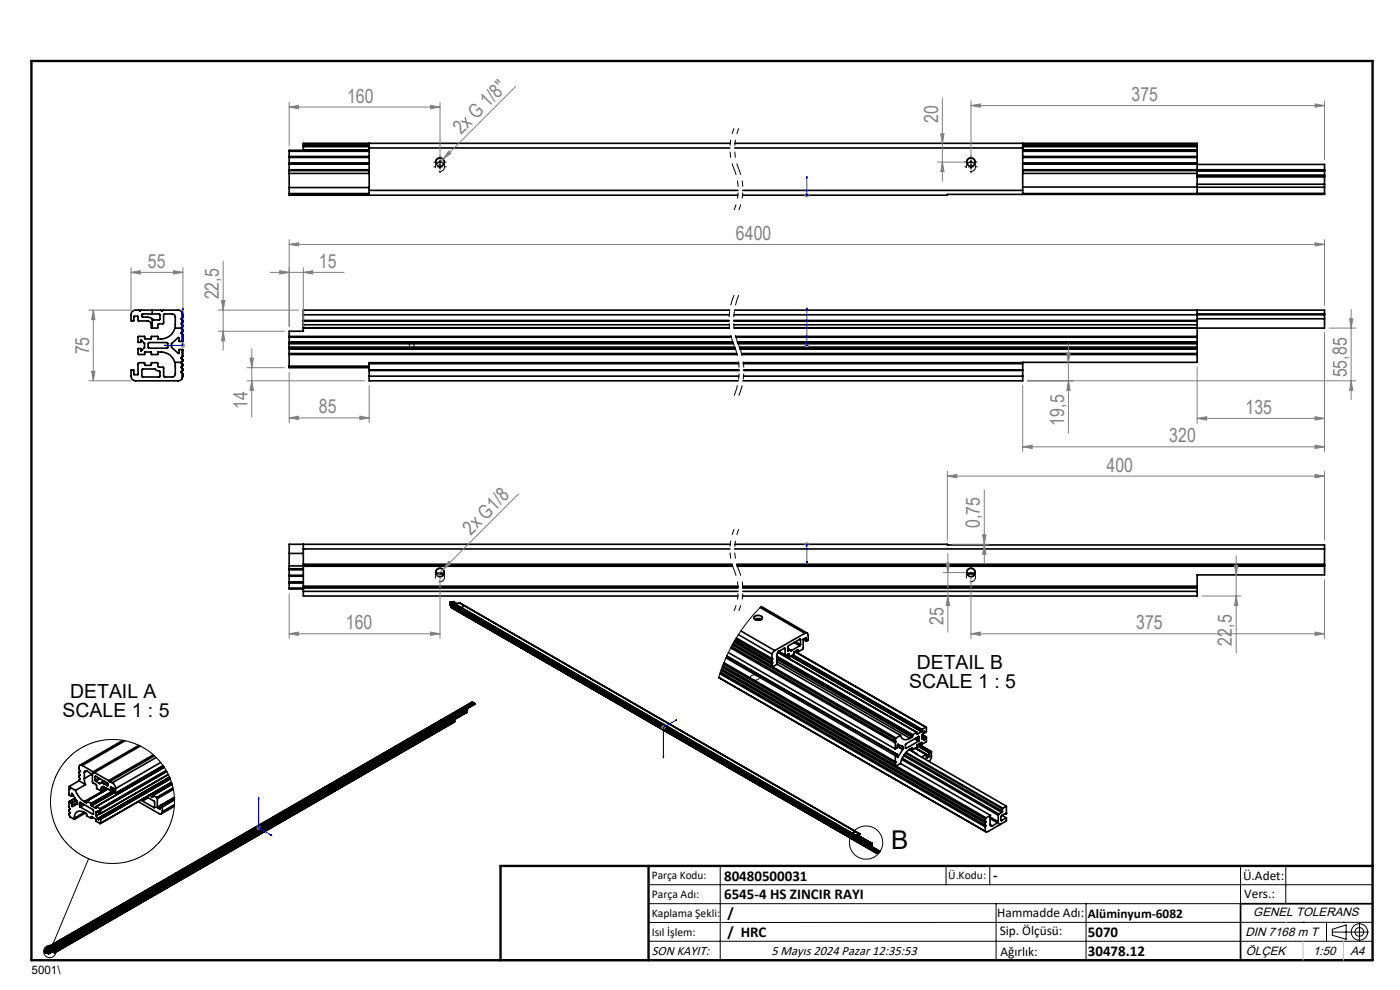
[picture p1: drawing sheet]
<svg xmlns="http://www.w3.org/2000/svg" width="297mm" height="210mm" viewBox="0 0 297 210" stroke-linecap="round" stroke-linejoin="round" font-family="sans-serif">
<g fill="none" stroke="#000" stroke-width=".35">
<path d="M61.3 36.8v3M61.3 36v.1M61.3 34.7v.1M61.3 33.2v.1M61.3 36.1v.1M61.3 34.6v.1M61.3 33.3v.1M61.3 32.1v1.1M61.3 33.4v1.2M61.3 34.8v1.2M61.3 36.2v.6M61.3 39.8v1.6h95.2"/>
<path d="M61.3 36.1h17M61.3 34.7h17M61.3 33.3h17M61.3 36.8h17M61.3 36h17M61.3 34.8h17M61.3 33.2h17M61.3 32.1h17M61.3 36.2h17M61.3 34.6h17M61.3 33.4h17M61.3 39.8h17"/>
<path d="M64.3 30.9v.1M64.3 31.8v.1M64.3 31v.1M64.3 30.5v.4M64.3 31.1v.7M64.3 31h14M64.3 30.9h14M64.3 30.5h14M64.3 31.8h14M64.3 31.1h14M78.3 30.4v1M78.3 31.9h-17v.2"/>
<path d="M78.3 31.4v9M78.3 31.4h76.5M154.9 30.4l-90.6 .1M155.9 31.4h61.1M155.9 30.4l98.1 .1M217 30.4v1M217 31.4v9M217 39.7h37M217 36.1h64M217 34.7h37M217 33.3h37M217 31.9h37"/>
<path d="M217 31h37M217 36.8h37M217 36h64M217 34.8h37M217 33.2h37M217 32.1h37M217 36.2h37M217 34.6h37M217 33.4h37M217 30.9h37M217 30.5h37M217 31.8h37"/>
<path d="M217 31.1h37M254 36.8v2.9M254 34.8v1.4M254 34.7v.1M254 33.2v.1M254 31.9v.2M254 34.6v.1M254 33.3v.1M254 30.9v.1M254 31.8v.1M254 31v.1M254 30.5v.4"/>
<path d="M254 31.1v.7M254 32.1v1.1M254 33.4v1.2M254 36.2v.6M254 39.7v1.5M254 34.9h27v1.1M254 39.7h27M254 37.4h27M254 36.3h27M254 37.1h27M254 39.1h27M254 37.5h27"/>
<path d="M281 39.7v1.5h-80v.2h-43.5M281 36v.1M281 36.1v.2M281 37.1v.3M281 39.1v.6M281 37.4v.1M281 36.3v.8M281 37.5v1.6M61.3 41.1h17M78.3 40.4v1M78.3 40.4h78.3M157.6 40.4h59.4"/>
<path d="M217 40.4v.8M217 41.1h37M254 41h27M30.2 66.6h3.6l.1 1.1-.1 .2h-1.3l-.9-.6h-1.4zM30.2 78.3h2.6l.5 .3 .6 .2v1l-.1 .2h-3.6zM31.5 72.7h3.9l.2 .1v.9l-.1 .2h-3.9l-.2-.2zM32.3 65.8v.8M32.3 67.6v2M37.1 76.9l.1 2.4a.66 .66 0 0 1-.7 .7l-1.7-.1-.1-1.9-1.1-.2-.2-.9h-1.2l-.2 .6h-1.2l-.2-.6-1.2 .1-.1 2.4-.9 .1v-.9l-.6-.1v1.3a.96 .96 0 0 0 1 1h9.1l.7-.5M37.1 76.9h1.4M37.1 69.6a2.94 2.94 0 0 1-3.6 2.2l-.1-.4h-1.3l-.1 .5h-1.2l-.1-.5h-1.3l-.1 1.2h.5l.2-.5 .7 .7v.9l-.7 .7-.1-.4h-.6v1.1l.1 .1h1.3l.1-.5h1.2l.1 .5h1.3l.1-.5a3.2 3.2 0 0 1 3.6 2.2M37.1 69.6h1.3"/>
<path d="M38.4 69.6l.2 .2M38.5 76.9l.1 .2M38.6 66.2l-.7-.4h-3.4l-.2 .2-.2-.2h-4.2l-.2 .2-.2-.2h-.7a.96 .96 0 0 0-1 1v1.3l.6-.1v-.9h.9v1h2a.85 .85 0 0 1 .8 .8v.7h1.3l.2-.9 1.1-.1 .1-2h1.7a.66 .66 0 0 1 .7 .7l-.1 2.3M38.6 70.9l.2 .1-.1 1.4h-.7v-.7l-.2-.1-1.4 1.3v.8l1.4 1.2h.2v-.8l.8 .1v1.4l-.2 .1M38.6 79.2l.2 .1-.2 1M38.6 66.2l.2 .6v.5l-.2 .1M38.6 69.4l-.2 .2M38.6 66.2v1.2M38.6 67.8v.6M38.6 68.9v.5M38.6 69.8v.6M38.6 70.9v1.5"/>
<path d="M38.6 74.1v1.6M38.6 76.2v.5M38.6 77.1v.6M38.6 78.1v.6M38.6 79.2v1.1M38.6 67.4l-.2 .2 .2 .2M38.6 68.4l-.2 .2 .2 .3M38.6 76.2l.2 .1v.3l-.3 .3M38.6 75.7l-.2 .2 .2 .3M38.6 70.4l-.2 .2 .2 .3M38.6 77.7l-.2 .2 .2 .2M38.6 78.7l-.2 .2 .2 .3"/>
<path d="M38.6 67.8l.2 .2v.3l-.2 .1M38.6 68.9l.2 .1v.3l-.2 .1M38.6 69.8l.2 .2v.3l-.2 .1M38.6 77.1l.2 .2v.3l-.2 .1M38.6 78.1l.2 .2v.3l-.2 .1M61.3 75v.2M61.3 72.5v.1M61.3 71.4v.1M61.3 73.9v.1M61.3 73.7v.1M61.3 72.8v.1M61.3 75.2v2.5"/>
<path d="M61.3 72.5h94.1M61.3 71.5h93.8M61.3 75.2h95.1M61.3 75h95M61.3 72.6h94.2M61.3 71.4h93.8M61.3 74h94.7M61.3 73.9h94.7M61.3 72.8h94.2M61.3 73.8h94.6M61.3 73.7h94.6M61.3 72.9h94.3"/>
<path d="M61.3 71.5v1M61.3 72.6v.2M61.3 72.9v.8M61.3 73.8v.1M61.3 74v1M61.3 77.7v.3h17M61.3 77.7h17M64.3 68v.1M64.3 68.1v.8M64.3 69.5v.1M64.3 69.6v.7h-3v1.1M64.3 68h90.4"/>
<path d="M64.3 66.8h90.4M64.3 68.1h90.4M64.3 68.9h90.4M64.3 69.5h90.4M64.3 69.6h90.4M64.3 66.8v1.2M64.3 68.9v.6M78.3 78.5v.1M78.3 79.8v1h78.3M78.3 78.5h78.5M78.3 78.6h78.5M78.3 79.8h78.4"/>
<path d="M78.3 77.1h78.4M78.3 77.1v1.4M78.3 78.6v1.2M154.8 65.8h-90.5v1M155.6 68h98.4M155.6 68.1h98.4M155.7 66.8h125.3M155.7 68.9h98.3M155.8 69.5h98.2M155.8 65.8h125.2v.8M156.1 71.4h97.9M156.1 71.5h97.9"/>
<path d="M156.4 72.5h97.6M156.5 72.6h97.5M156.5 72.8h97.5M156.6 72.9h97.4M156.7 76.9h-78.4v.2M156.9 73.7h97.1M156.9 73.8h97.1M157 73.9h97M157 74h97M157.3 75h96.7M157.3 75.2h96.7M157.7 77.1h59.3"/>
<path d="M157.7 76.9h59.3M157.7 79.8h59.3M157.8 78.5h59.2M157.8 78.6h59.2M217 78.5v.1M217 79.8v1h-59.4M217 76.9v.2M217 77.1v1.4M217 78.6v1.2M254 65.8v2.2M254 68v.1M254 75v.2"/>
<path d="M254 72.5v.1M254 71.4v.1M254 73.9v.1M254 73.7v.1M254 72.8v.1M254 68.1v.8M254 69.5v1.9M254 75.2v1.7h-37M254 68.9v.6M254 71.5v1M254 72.6v.2M254 72.9v.8"/>
<path d="M254 73.8v.1M254 74v1M254 67.6h27M254 66.6h27M281 66.6v.2M281 66.8v2.8h-125.2M61.3 117.4v2.6M61.3 117.4h3M64.3 115.5v.9M64.3 116.4v9M64.3 116.4h90.5M64.3 119.7h91"/>
<path d="M64.3 119.9h91M154.9 115.5h-93.6v1.9M155.9 116.4h125.1M155.9 115.5l125.1 .1v.8M156.3 119.7h124.7M156.4 119.9h124.6M281 116.4v5.5h-27v3.5M61.3 120.7v.2M61.3 122.1h.1M61.3 123.5v.1M61.3 124.7v.2h3M61.3 120.6v.1"/>
<path d="M61.3 122.1v.1M61.3 123.4v.1M61.3 120v.6M61.3 120.9v1.2M61.3 122.2v1.2M61.3 123.6v1.1M61.3 124.7h95.3M61.3 120.7h3M61.3 122.1h3M61.3 123.5h3M61.3 120h3M61.3 120.9h3"/>
<path d="M61.3 123.6h3M61.3 120.6h3M61.3 122.2h3M61.3 123.4h3M64.3 125.4v1h92.2M64.3 120.1h91.1M64.3 124.3h92.2M64.3 124.5h92.3M64.3 125.4h92.3M92.5 121.6h1.7M92.5 121.7h1.7M95.5 127.9h.1"/>
<path d="M95.5 128.1h.1M95.5 128.2v.1M95.5 128.1l88.6 51.1M95.5 127.9l88.6 51.2M95.5 127.8v.3M95.5 128.3l.2 .2M95.5 128l84.8 49M95.5 128.2l88.6 51.2M95.5 128.4l84.8 48.9M95.5 127.8l1.2 .6M95.5 128.2h.1M95.5 128.2l88.6 51.1"/>
<path d="M95.6 128.2h.1M95.7 128.8v.1M95.7 128.8l84.6 48.9v-.5M95.7 128.8l90.3 52.2M95.7 128.6l84.6 48.9M95.7 128.5v.3M95.7 128.5l88.4 51.1M95.8 127.8h.1M95.8 127.8v.1M95.8 127.8l.9 .5M96 127.7h.1M96 127.7l.8 .5"/>
<path d="M96 127.7l-.2 .1M96.1 127.7h.1M96.1 127.7l-.1 .1M96.1 127.7l.7 .5M96.1 127.7l.8 .5-.8-.5M96.1 127.6h.1M96.1 127.6v.1M96.2 127.6l.7 .5M96.7 128.3l83.6 48.3M96.7 128.4l83.6 48.3M96.7 128.3v.2M96.8 128.2l-.1 .1"/>
<path d="M96.8 128.2l84.7 49M97.4 127.8h.1M97.4 127.8l84.8 49M97.4 127.8l-.6 .4M98.2 128.5l.1 .1zM98.2 128.6h.1M154 139.6l35.9 20.7M154.2 139.2l36.2 20.8M154.2 139.2l36.1 20.8M154.5 138.4l35.4 20.5M155 137.4l34.9 20.2M155.2 137.2l34.7 20"/>
<path d="M155.4 136.8l34.5 20M155.5 136.6l8.3 4.7M155.7 136.2l8.1 4.7M155.9 135.9l7.9 4.6M156 135.6l7.8 4.4M156.2 135.3l7.6 4.4M156.4 120.1h124.6M156.6 134.6l7.2 4.1M157.2 133.8l7.2 4.2M157.6 124.3h96.4M157.6 124.5h96.4M157.6 124.7h96.4"/>
<path d="M157.6 125.4h96.4M160.2 131.4l.5-.2 .8 .2M160.2 130.7a.97 .97 0 0 1 1.5 .5 .95 .95 0 0 1-.9 .4 .95 .95 0 0 1-.8-.7zM160.4 131.3l.5 .3M161.3 128.9l9.4 5.4M161.5 128.6l9.7 5.7M163.8 138.7v1M163.8 139.7l.1 .1-.1 .2M164.4 138l-.6 .7M164.8 139.8l28.7 16.6M164.8 139.4l28.8 16.6M164.8 139.2l28.8 16.6"/>
<path d="M164.8 139.6l28.8 16.6M165.1 138.2l1.5 .9M165.2 138.2l1.3 .8M166.4 137.5l.1 .1M166.4 137.5l-1.2 .7-.3 .3-.1 .4v1.4M166.5 137.6v1.4M166.8 139l.6 .3M167.1 138l.2 .1M167.1 137.6l.7 .4M167.1 137.5l.8 .5M167.3 138.7l.1 .1M167.3 138.7l-.6 .4-.2-.1"/>
<path d="M167.3 138v.1M167.4 138.8v.5M167.7 139.2l27.8 16M167.8 138h-.5M167.8 138h.1M167.9 139.1l27.6 16M168.1 139l27.4 15.8M168.2 138.9l27.4 15.8M168.5 136.3l1.2 .7M168.6 138.2l27.8 16.1M168.7 138.2l27.8 16.1M168.7 136.1l1.1 .6"/>
<path d="M169.1 138l.3 .2M169.1 138l.3 .1M169.3 137.8l.1 .1M169.3 137.8l-.9 .6-.1 .4-.9 .5M169.4 137.9v.2M169.7 135.6l.1 .1M169.7 135.6l-2.5 1.4-.1 1M169.7 137l-1.8 1M169.8 136.7l-.1 .3M169.8 135.7v1M170.7 134.3a.44 .44 0 0 1 .5 0 .44 .44 0 0 1 .3 .5v.9l-.5 .3M170.7 134.3l-6.3 3.7"/>
<path d="M171 135.3h.1M171 135.3l-.6 .3-.1 2.1-.9 .4M171 136l-.6-.4 .6 .4M171 135.3v.7M205.1 121.6h1.7M205.1 121.7h1.7M254 125.4v1h-96.5M26.1 157l-9.1 5.3M26.5 157.1l-9 5.3M29.5 158.1l-9.7 5.6M29.8 158.2l-9.8 5.7M95.2 152.2h.2z"/>
<path d="M95.2 152.3h.1M95.3 152.3h.1M96.1 152.7l.1 .1M96.2 152.7h.1M96.2 152.7l-84.8 49M96.2 152.7l.1 .1M96.3 152.8h.1M96.3 152.8l-84.8 48.9M96.3 153h.1M96.3 152.8l-84.8 49M96.3 152.8v.2M96.4 153h.1"/>
<path d="M96.4 153l-84.9 49M96.4 153.1l-84.8 49M96.4 153l-84.8 49M96.4 153v.1M98.7 150.8h.1M98.8 150.8h.1M98.8 150.8l-88.6 51.2M98.8 151v.1M98.8 150.4h.1M98.9 150.8v.1M98.9 151.1h.1M98.9 151.1l-88.6 51.1"/>
<path d="M98.9 150.4h.1M98.9 150.8l-88.6 51.2M98.9 150.9h.1M98.9 151.2h.1M98.9 150.9l-88.6 51.2M98.9 151.2l-88.6 51.1M98.9 150.9l-88.6 51.1M98.9 151.1v.1M99 150.4v.1M99 150.4l-88.5 51M99 150.6h.1M99 150.6l-88.4 51.1"/>
<path d="M99 150.5l-88.4 51.1M99 150.5v.1M99 150.6l-88.4 51M100.2 148.9h.1M100.2 148.9l-90.3 52.2M100.2 148.9l.2 .2M100.4 149.1h.1M100.5 149.1l-90.3 52.1M100.5 149.1l.1 .1M100.5 149.3h.1M100.6 149.3h.1M100.6 149.3l-1.8 1 1.8-1"/>
<path d="M100.6 149.3v.2l-90.1 51.9M100.6 149.2l-1.9 1.1 .1 .1M100.6 149.2l-1.9 1.1M152.5 143.7l56.6 32.7M152.7 142.9l56.3 32.5M152.8 142.6l56.2 32.4M153 142.2l56 32.4M153.1 141.9l55.9 32.3M153.2 141.5l55.8 32.3M153.3 141.2l36.6 21.2M153.5 140.9l36.4 21M153.6 140.6l36.3 21"/>
<path d="M163.8 141.3l.1 .2M163.8 140v.5M163.8 140.9v.4M163.8 140.5l.1 .1-.1 .3M163.9 141.5l26.2 15.1M164.8 140.3l.1 .6M164.8 140.3l28.3 16.3M164.9 140.9l-1 .6M164.9 140.9l26.1 15.1M189.9 156.8v.4M189.9 157.6v1.3M189.9 157.2l.2 .1-.2 .3"/>
<path d="M190.1 156.6l-.2 .2M190.4 158.4l1.1 .6M190.4 158.3l1.1 .6M191 156a1.24 1.24 0 0 0 2.1 .6M191 156l-.9 .6M191.2 158.2l.3 .2M191.5 158.4l-1-.5-.1 .7-.5 .3M191.5 159l-1 1.5M191.5 158.9v.1M191.5 158.4h.1M191.5 158.4v.5M192.1 158.7h.1"/>
<path d="M192.1 159.7l20.6 11.9M192.2 159.6l20.5 11.8M192.9 159l1.6 .9M193.5 158.7h.1M193.5 158.7a4.6 4.6 0 0 0-2.5 3.3M193.5 156.4l-.4 .2M193.6 156.2l-.1 .2M193.6 159l-.3-.2 .3 .2M193.6 156v.2M193.6 158.7v.3M193.6 155.8v.2M194 156.7l.9 .5"/>
<path d="M194.2 158.7l3 1.7M194.3 156.6l.7 .4M194.5 155.4l.1 .3M194.5 159.9l.1 .1M194.5 155.4l-29.5-17 29.5 17M194.5 159.9l19 11.1M194.5 155.4l-.9 .4M194.6 155.7h.1M194.6 160h.1M194.6 158.2l2.6 1.5M194.6 158.1l2.6 1.5M194.8 157.9l2.7 1.5"/>
<path d="M194.9 156.2l.1 .1M194.9 156.2l-2.7 1.6-.1 .9M194.9 157.9l2.7 1.5M194.9 157.2l-2.7 1.5M195 157l-.1 .2M195 156.3v.7M195.2 157.7l.4 .2M195.2 157.6l.3 .2M195.5 157.5h.1M195.5 157.5l-.9 .6-.1 .4-.9 .5M195.5 155.2l-.9 .5M195.5 155.1v.1"/>
<path d="M195.5 157.8l.1 .1M195.5 154.8v.3M195.5 157.5v.3M195.6 156.6l.5 .3M195.6 156.3l.5 .3M195.6 156.2l.6 .3M195.6 154.7l-.1 .1M195.6 155.9v.7M195.6 155.8l.9 .5M195.7 155.8l.8 .5M195.9 155.3l.2 .1M196.1 155.4v-.3l-.5 .8"/>
<path d="M196.1 156.6v.3M196.2 156.5l-.1 .1M196.4 154.3h.1v.9l-.4 .2M196.4 154.3l-.8 .4M196.5 156.3v1l-.9 .6M196.5 156.3l-.3 .2M197.2 159.7v.7M197.2 159.6v.1M197.5 159.4l.1 1.4-.5 .7M197.5 159.4l-.3 .2M14.6 167.4v1.2l.6 .3M14.6 170.1l1.3-.8-1.2 .8"/>
<path d="M14.6 172.6l.3 .7 .9 .5M14.6 170.1v1.1l.3 .5-.3 .1M14.6 171.8l.3 .7-.3 .1M14.6 166.9l.3 .4-.3 .1M14.6 166.9l1.4 .8M14.7 170.1h-.1M14.7 170.1l.4 .2M14.9 167.3l-.3 .1M14.9 171.6l-.3 .2M14.9 172.4l-.3 .2M15.1 170.3l.1 .1M15.2 170.9l.1 .2"/>
<path d="M15.2 168.4v.5M15.2 170.4v.5M15.3 171.1h.1M15.3 168.3l1 1.7v.6M15.3 168.3l-.1 .1M15.5 168.7l-.3 .2M15.8 173.6v.2M16 167.7a4.4 4.4 0 0 0 1.9 2.3M16.2 169.7l-1.1 .6M16.2 169.8l-1 .6M16.3 170.6h.1M16.3 170.6l-1 .5"/>
<path d="M16.3 170.5l-1 .6M16.3 170.3l-1.1 .6M16.3 170.4l-1 .7M16.8 165.6l1.3 .8M16.8 163.8l.2 .7-.2 .1M16.8 164.6l.2 .7-.2 .1M16.8 165.4v.2M16.8 165.6l-2.2 1.3M16.9 170.9l.1 .3M16.9 170.3v.6M17 163.6l-.2 .2M17 164.4l-.2 .2"/>
<path d="M17 165.2l-.2 .2M17 170.2l2.7 1.5 .1 .2v.7M17 170.2l-.1 .1M17 171.2l2.7 1.5M17.5 162.4a.42 .42 0 0 0-.5-.1 .42 .42 0 0 0-.2 .5v.4l.2 .4-.2 .2M17.5 162.4l2.3 1.3M17.6 170.5l-.7 .4M17.9 165.2l.2 1.2M17.9 172.3l.4 .3 .1 .5 1 .5M17.9 172.3a1.29 1.29 0 0 0-1.5-.1 1.29 1.29 0 0 0-.6 1.4M17.9 163.9v1.3M17.9 170l.4 .3"/>
<path d="M17.9 170.7l-.9 .5M17.9 172.3l-2.1 1.3M18.1 172.5l-2.3 1.3M18.1 166.4l-2.1 1.3M18.4 163.5l1.2 .8v1.7l.9 .5v.7l.9 .6M18.4 163.5a.31 .31 0 0 0-.4 0 .31 .31 0 0 0-.1 .4M18.4 170.2l-.1 .1M18.4 170.2l.1-.3 .8 .5M18.4 163.5l-.5 .4M19.3 170.4l.1 .2M19.4 170.8v.1M19.4 170.6v.2"/>
<path d="M19.4 173.3v.3M19.4 173.2l.9 .5 .1 .5 .8 .5 .1-.1M19.4 173.2v.1M19.4 170.9l.9 .5M19.5 164.2l-1.6 1M19.6 173.4l-.2 .2M19.7 173.4l-.4 .2M19.8 163.7l.1 .3 .1-.1M19.8 172.6l-.1 .1M20 163.9l3 1.7M20.2 165.5l.1 .2M20.2 164.8v.7"/>
<path d="M20.3 164.7l2.5 1.4 .1 .5M20.3 164.7l-.1 .1M20.3 165.7l.8 .5M20.4 171.4h-.1M20.4 173v.1M20.4 172.3v.7M20.4 171.1v.3M20.4 172.3h.1M20.4 171.1l.8 .4M20.4 173.1l.4 .7M20.8 172l.1 .4 .4 .2M20.8 172h.1"/>
<path d="M20.8 172l-.4 .3M20.9 173.6v.3l-.1-.1M20.9 172l-.5 .3M20.9 173.7l-.1 .1M21 165.1l-.8 .4M21 173.5l-.1 .1M21 173.5l.3 .2M21.1 166.2h.1M21.1 172.5l-.7 .5M21.2 166.2l.4-.1 .4 .2M21.2 171.5l.1 .3M21.2 165.2l-.9 .5"/>
<path d="M21.2 172.6l-.8 .5M21.3 173.7v.1M21.3 172.6l14.4-8.3-14.4 8.3M21.3 174.6l15.1-8.6-15.1 8.7M21.3 171.8v.8M21.3 173.8v.8M21.5 167.7l-.1 .1M21.5 167.7l1-.5-1.1 .6M21.5 167.2v.5M22 165.7l-.9 .5M22 166.9l1.5 .7M22 166.9a.35 .35 0 0 0-.4 0 .35 .35 0 0 0-.1 .3"/>
<path d="M22 166.3l.8 .3M22 166.9l-.5 .3M22.1 165.7l-.9 .5M22.5 166l-.5 .3M22.7 167.3l-4.8 2.7M22.9 167.3l-4.5 2.6M22.9 166.6h-.1M23 165.6l.2 .2h.1M23.3 165.8l.5 .2M23.5 167v.6M23.5 166.9l.6 .4M23.5 166.9v.1"/>
<path d="M23.8 166a1.6 1.6 0 0 1 .7 1.3M24.1 167.3v.8l.4 .2M24.1 167.3l-.7 .4M24.1 167.3l-.6 .3M24.1 167.8l-4.7 2.8M24.1 167.7l-4.8 2.7M24.1 168.1l-4.7 2.7M24.2 168.2l-4.8 2.7M24.5 167.3v1M29.4 170.1l4.3 2.5a.42 .42 0 0 0 .5 0 .42 .42 0 0 0 .2-.4M30.1 169.7l.1 .2M30.1 169.7l1-.7 1.6 .9 .1 .2v1.1"/>
<path d="M30.1 169.6v.1M30.2 169.9l2.5 1.4M31.4 169.2l-1.2 .7M31.7 168.7l.6 .4M32.4 169l-.1 .1M32.5 168.7l-.1 .3M32.5 168.7l.7 .4M32.5 160.1l-9.5 5.5M32.7 160.3l-9.4 5.5M32.8 171.2l-.1 .1M33.1 160.7l-9.3 5.3M33.2 169.1l.2 .3"/>
<path d="M33.4 171.2v.2M33.4 169.4v1.8M33.4 171.4l.5 .3M34 171.6l-.1 .1M34 170.9v.7M34 171l-.6 .4M34.1 170.9h-.1M34.1 161.7l-9.6 5.6M34.1 170.9l.3 .2M34.4 171.1v.1M34.4 171.2v1M34.6 162.4l-10.1 5.9"/>
<path d="M34.8 162.7l-14.4 8.4M34.9 162.8l-14.5 8.3M35.2 163.4l-14 8.1M35.4 163.7l-14.1 8.1M35.9 164.8l-15 8.7M36 164.9l-15 8.6M36.1 165.1l-14.8 8.6M36.1 165.3l-14.8 8.5M36.5 166.3l-4.1 2.4M36.5 166.4l-4 2.3M36.7 167.1l-3.5 2M36.8 167.5l-3.4 1.9"/>
<path d="M37 171l-2.8 1.6M37 169.2l-3 1.7M37 169.5l-2.6 1.6M37 169.7l-2.6 1.5M37 170.7l-2.6 1.5M37 169.2l-2.9 1.7M37 169.1l-3.6 2.1M180.3 177.5h.1M180.3 176.9h.1M180.3 177.2h.1M180.3 176.6h.1M180.3 176.8h.1"/>
<path d="M180.3 176.7h.1M180.3 177.1h.1M180.3 177.3h.1M180.3 177.6h.1M180.3 177.5l5.7 3.2M180.3 176.6v.5M180.3 176.8l-84.8-49 88.6 51.2M180.3 177.3l3.8 2.3M180.3 177.4l3.8 2.2M180.3 176.6l1.2 .6M180.3 176.7l1.2 .6M180.3 176.7l1.2 .7"/>
<path d="M180.3 176.8l1.2 .6M180.3 176.8l1.2 .7M181.1 176.5h.2M181.2 176.5h.1M181.5 177.2v.3M181.5 177.4h.1M181.5 177.5h.1M181.5 177.5l2.6 1.5M181.5 177.3v.1M181.5 177.2h.1M181.6 177.4h.1M181.6 177.4l-.1 .1"/>
<path d="M181.6 177.4l2.6 1.6M181.6 177.3v.1M181.6 177.4l2.8 1.6M181.6 177.3l2.9 1.7M181.6 177.2l.2 .1M181.8 177.1h.1M181.8 177.1l-.2 .2M181.8 177.1v.2M181.8 177.2h.1M181.8 177.1l.1 .1M181.8 177.2v.1M181.9 177.3h.1"/>
<path d="M181.9 177.3l-.3-.1 3 1.7M181.9 177.2v.1M181.9 177.2l-.1 .1M181.9 177.3l2.7 1.6M181.9 177.2h.1M181.9 177.3l2.7 1.5M181.9 177.3l2.8 1.5M182 177.2h-.1M182 177.2l2.7 1.6M182 177l.1 .1M182 177.2h.1M182.1 176.9h.1"/>
<path d="M182.1 176.9l-.3 .3M182.1 177v.1M182.1 176.9v.1M182.1 177.1l-.2 .1M182.1 177.1h.1M182.1 176.9v.2M182.1 177.1l-.1 .1M182.2 176.8v.1M182.2 176.8l-.7 .4M182.2 176.9h.1M182.2 176.9h-.1M184.1 179h.1"/>
<path d="M184.1 179.6h.1M184.1 179v.2M184.1 179.4v.2M184.1 179.6l1.9 1.1M184.1 179.3v.1M184.1 179.4h.1M184.1 179.1h.1M184.1 179.1v.1M184.1 179.2h.1M184.1 179.1l.2 .1M184.1 179.2h.2M184.2 179h.2"/>
<path d="M184.2 179.6h-.1M184.2 179.6l1.9 1M184.2 179h-.1M184.2 179.2h.1M184.3 179.2h.1M184.3 179.2l-.2 .2M184.3 179.4l2.1 1.2M184.3 179.1v.1M184.3 179.3l2.1 1.2M184.4 179.2l-.2 .4M184.4 179.2l.2 .1M184.4 179.2h.1"/>
<path d="M184.5 179h.1M184.5 179.2v.1M184.5 179.2h.1M184.5 179h-.1M184.5 179l.1 .1M184.5 179.2l.2 .1M184.5 179.3h.1M184.5 178.9h.1M184.5 179.2l.3 .2M184.5 179.3l1.9 1.2M184.5 178.9v.1M184.5 179l.2 .1"/>
<path d="M184.6 179h.1M184.6 178.9h.1M184.6 179.1h.1M184.6 179.2h.1M184.6 179.1l.3 .2M184.6 179l-.3 .1M184.6 179.1l-.3 .1M184.6 179.2l.2 .1M184.6 178.8v.1M184.6 178.8h.1M184.6 179v.1M184.6 179.1l-.1 .2"/>
<path d="M184.7 178.8h-.1M184.7 178.9h.1M184.7 178.8v.1M184.7 178.9l-.1 .1M184.7 179.1h.1M184.7 179h.1M184.7 178.8h.1M184.7 179.1h-.1M184.7 179.3v.1M184.7 179.4h.1M184.7 179v.1M184.7 179.3l-.1 .1"/>
<path d="M184.8 179.4h.1M184.8 179.4h-.1M184.8 179.3l.1 .1M184.9 179.3h.1M184.9 179.4l-.1 .1M189.9 162.4l.2 .1M189.9 160.3v1.3M189.9 161.9v.5M189.9 161.6h.2l-.2 .3M190.1 162.5l19.1 11M190.3 160l.1 .6M190.3 160l-.4 .3"/>
<path d="M190.4 160.6h.1M190.4 160.4l.1 .1M190.5 160.5v.1M191 162l-.9 .5M191 162l19.1 11M191.3 161.1l20.5 11.8M191.4 160.8l20.5 11.9M191.7 160.3l20.8 12M191.8 160.1l20.9 12M196.5 160v.1M196.5 160l-2.3-1.3 2.3 1.3M196.5 160l-1 .6"/>
<path d="M196.5 160.8h.1M196.5 160.1v.7M196.5 160.2l.6 .3M197.1 160.5l-.5 .3M197.2 160.4l-.1 .1M209 173.8v.4M209 174.6v.4M209 175l.2 .1-.2 .3M209 174.2l.2 .1-.2 .3M209.2 173.5l-.2 .3M210 174.9a.3 .3 0 0 0 .2 .3 .3 .3 0 0 0 .3 0M210 174.9l.5 .3"/>
<path d="M210 173.3l1.8 1M210 173.6l1.6 .9M210.1 173l-.1 1.9M210.1 173l-.9 .5M211.6 174.5l-1.1 .7M211.8 174.3l-.2 .2M211.8 172.9v1.4M211.9 172.7l-.1 .2M212.3 174l.2 .1M212.5 172.3l-.6 .4M212.6 173l.9 .5M212.7 172.1l-.2 .2"/>
<path d="M212.7 171.6v.5M212.7 171.4v.2M213.4 172.5l-1 .6-.1 .9M213.4 172.5h.1M213.4 172.5v.1M213.5 171v1.6l-.1-.1M213.5 173.5v.6l-1.3 .8-.1-.1-.2 .2-2.3 1.4-.3 .1-.3-.2v-.9M213.5 171l-.8 .4M213.5 173.5l-1 .6M186 180.7h.1M186 180.9h.1M186 180.8h.1"/>
<path d="M186 180.7v.3M186 180.8l-90.3-52.2 90.3 52.3M186.1 180.9h.1M186.1 180.7v.2M186.1 180.7l.2 .1M186.1 180.6v.1M186.1 180.6l-.1 .1M186.3 180.8h.1M186.3 180.8l-.1 .1M186.3 180.6v.2M186.3 180.6h.1M186.3 180.9l-.3 .1"/>
<path d="M186.3 180.6l-2.1-1.2 2.1 1.2M186.3 180.8v.1M186.4 180.6h.1M186.4 180.5h.1M186.4 180.6h-.1M186.4 180.5v.1M186.4 180.6v.1M186.4 180.7v.1M186.4 180.7l-.1 .1M186.4 180.8l-.1 .1M291.2 191.7h-28v12M9.6 202.1h.1"/>
<path d="M9.6 201.9h.1M9.6 201.7h.1M9.6 202.1l.1 .1M9.6 202v.1M9.6 201.6v.1M9.6 201.9v.1M9.6 202h.1M9.6 201.6h.1M9.6 201.5l.1 .1M9.6 201.5l.2 .1M9.7 202.2h.1M9.7 201.9h.1"/>
<path d="M9.7 201.7h.1M9.7 201.7l.1 .1M9.8 201.6l.1 .3M9.8 201.9h.1M9.8 201.8v.1M9.8 201.9h-.1M9.8 201.8l-.1 .1M9.8 201.2h.1M9.8 201.1l.4 .1M9.8 201.4l.2 .1M9.8 201.3v.1M9.8 201.4h.1"/>
<path d="M9.8 201.3l.1 .1M9.8 201.3h.1M9.8 201.2l.1 .1M9.8 201.1l.1 .1M9.8 201.4l-.2 .1M9.9 201.9v.1M9.9 201.9l.3 .1M9.9 201.9h.1M9.9 201.2h-.1M9.9 202l.3 .1M9.9 201.4l.1 .1M9.9 202.1l-.2 .1"/>
<path d="M9.9 201.2v.2M9.9 202.1h.1M10 201.5l-.2 .1M10 202.1l-.3 .1M10 201.2h-.1M10 201.9h.1M10 201.8h.1M10 202.1l.1 .1M10 202.1h.1M10 201.8l.4-.2-.5 .3M10 201.2l.1 .1M10 201.8v.1"/>
<path d="M10 201.8l.2 .2M10.1 201.3l.2 .3M10.1 201.3h.1M10.1 201.9h.1M10.1 202.2h.1M10.1 201.3l-.2 .1M10.2 201.2h.1M10.2 202.2h-.1M10.2 201.4h.1M10.2 201.3h.1M10.2 202h.1M10.3 202h.1"/>
<path d="M10.2 202.1h.1M10.2 202.2l.1 .1M10.2 202.2h.1M10.2 201.2l.3 .2M10.2 201.3v.1M10.2 202v.1M10.2 201.4l.1 .1M10.2 201.3l.2 .1M10.2 202.1l.1 .1M10.3 202.1h.1M10.3 202.2h.1M10.3 201.3l-.1 .1"/>
<path d="M10.3 201.5h.1M10.3 202.2v.1M10.3 202v.1M10.3 201.4h-.1M10.3 202.1h-.1M10.3 201.6h.1M10.4 201.5l-.1 .1M10.4 201.4l-.1 .1M10.4 201.5h.1M10.4 201.5l.1 .1M10.4 201.4l.1 .1M10.4 201.4v.1"/>
<path d="M10.5 201.4v.2M10.5 201.6l-.5 .2M10.5 201.5h.1M10.5 201.6h.1M10.5 201.4h.1M10.5 201.5l.1 .1M10.5 201.4l.1 .2M10.6 201.6h.1M10.6 201.6l-.5 .3M10.6 201.6h-.1M10.6 201.6v.1M11.1 201.9l.5 .2"/>
<path d="M11.2 201.8h.1M11.2 201.8l.3 .2M11.2 201.8l.2 .2M11.3 201.7l-.1 .1M11.4 201.7h.1M11.4 202h.1M11.5 201.7v.1M11.5 202h.1M11.5 201.8v.2M11.6 202h.1M11.6 201.9h.1M11.6 201.9v.1"/>
<path d="M11.6 201.9v.2M11.6 201.9l-.1 .1M12.2 200.1h.2M12.3 200.1h.1M106.2 203.7h185"/>
<circle cx="93.3" cy="34.4" r=".88"/>
<circle cx="206" cy="34.4" r=".88"/>
<circle cx="93.3" cy="121.4" r=".88"/>
<circle cx="206" cy="121.4" r=".87"/>
<circle cx="181.2" cy="176.4" r=".08"/>
<circle cx="12.3" cy="200.1" r=".07"/>
</g>
<g fill="none" stroke="#000" stroke-width=".21">
<path d="M92.4 34.6a.97 .97 0 0 1 .9-1.2 .97 .97 0 0 1 1 1.1 .97 .97 0 0 1-1.2 .8M92.4 35.7a.97 .97 0 0 1 .8-1.3 .97 .97 0 0 1 1.1 1.1 .97 .97 0 0 1-1.2 .8M92.8 34.4h1M92.8 35.4h1M93.3 33.9v2M205 34.6a.97 .97 0 0 1 .9-1.2 .97 .97 0 0 1 1 1.1 .97 .97 0 0 1-1.2 .8M205 35.7a.97 .97 0 0 1 .9-1.3 .97 .97 0 0 1 1 1.1 .97 .97 0 0 1-1.2 .8M205.5 34.4h1M205.5 35.4h1M206 33.9v2M86.9 73.4a.51 .51 0 0 1 .4-.6 .51 .51 0 0 1 .5 .5 .51 .51 0 0 1-.6 .5M92.4 122.7a.97 .97 0 0 1 .9-1.2 .97 .97 0 0 1 1 1.1 .97 .97 0 0 1-1.2 .8"/>
<path d="M92.4 121.7a.97 .97 0 0 1 .8-1.2 .97 .97 0 0 1 1.1 1 .97 .97 0 0 1-1.2 .9M97.4 129.1h.1M98.1 129.8h.2zM160 130.8a1.17 1.17 0 0 1 1.8 .2 1.12 1.12 0 0 1-2 .1zM161.5 128.6l-3.2 3.6-2.5 3.9-2 3.8-1.3 3.8M205 122.7a.97 .97 0 0 1 .9-1.2 .97 .97 0 0 1 1 1.1 .97 .97 0 0 1-1.2 .8M205 121.7a.97 .97 0 0 1 .9-1.2 .97 .97 0 0 1 1 1 .97 .97 0 0 1-1.2 .9M95.2 152.1l.2 .1zM95.2 153.4l.2 .1zM159.3 143.4a1.24 1.24 0 0 1 1.8 .3 1.04 1.04 0 0 1-1 .6 1.04 1.04 0 0 1-.9-.7zM181.1 176.4l.2 .1zM18.8 182.1l-7.7 18.5"/>
<path d="M137.6 187.7h153.6M137.6 191.7h153.6M137.6 199.7h153.6M152.8 183.7v20M200.7 183.7v4M210 183.7v4M211.3 191.7v12M230.4 191.7v12M263.2 183.7v20M272.8 183.7v8M276.4 195.6h.1M281.4 195.6v4.1"/>
<path d="M282.6 197.7h7.8M282.6 197.1l3-.9v3l-3-.8zM285 195.6h.1M288.4 195.8v3.8M291.2 195.6l-153.6 .1M11.6 200.8h.1M12.2 200.1h.2z"/>
<circle cx="98.2" cy="128.6" r=".09"/>
<circle cx="23.9" cy="170" r="13.1"/>
<circle cx="181.1" cy="177.7" r=".08"/>
<circle cx="183.7" cy="178.7" r="3.5"/>
<circle cx="288.4" cy="197.7" r="1.74"/>
<circle cx="288.4" cy="197.7" r=".93"/>
<circle cx="10.6" cy="201.8" r="1.32"/>
<circle cx="12.4" cy="201.4" r=".07"/>
</g>
<path d="M155.7 62.6a13.9 13.9 0 0 0 0 10.7M155.7 73.3a13.9 13.9 0 0 1 0 10.6M156.7 62.6a13.9 13.9 0 0 0 0 10.7M156.7 73.3a13.9 13.9 0 0 1 0 10.6" fill="none" stroke="#000" stroke-width=".21" stroke-dasharray="6.3 1.3 1.3 1.3 1.3 1.3" stroke-dashoffset="4" stroke-linecap="butt"/>
<path d="M155.7 27.2a11.3 11.3 0 0 0 0 8.7M155.7 35.9a11.3 11.3 0 0 1 0 8.7M156.7 27.2a11.3 11.3 0 0 0 0 8.7M156.7 35.9a11.3 11.3 0 0 1 0 8.7M155.7 112.2a11.3 11.3 0 0 0 0 8.7M156.7 112.2a11.3 11.3 0 0 0 0 8.7M155.7 120.9a11.3 11.3 0 0 1 0 8.7M156.7 120.9a11.3 11.3 0 0 1 0 8.7" fill="none" stroke="#000" stroke-width=".21" stroke-dasharray="6.3 1.3 1.3 1.3 1.3 1.3" stroke-dashoffset="5.1" stroke-linecap="butt"/>
<g fill="none" stroke="#00f" stroke-width=".21">
<path d="M171.2 37.4v4M171.2 37.4v.4v-.4M171.2 41.3v.2zM171.2 41.4h.1M34.8 73.3l.4-.1v.2zM38.8 65.3l.1 .4h-.2zM38.8 65.3v8h-4M171.2 73.2v.2zM171.2 65.3v.4v-.4M171.2 73.3h.1M171.2 65.3v8M171.2 119.4v-.4v.4"/>
<path d="M171.2 115.3v.2zM171.2 115.5h.1M171.2 115.5v3.9M143.3 152.7h.3l-.3 .2zM143.6 152.7l-2.9 1.6v6.5M54.9 169.1l.1 .4-.2-.1zM54.9 169.1v6.5l2.8 1.7M57.4 177l.3 .3-.3-.1zM140.7 160.5h.1l-.1 .3z"/>
</g>
<g fill="none" stroke="#808080" stroke-width=".21">
<path d="M109.4 18.3l-16.8 16.8M61.3 22.7l2-.3v.7zM61.3 21.7v9.2M61.3 22.7h32M91.3 22.4l2 .3-2 .4zM93.3 21.7v11.7M95.2 32.1l.5 .5-1.7 1.1zM198.9 34.4h6.1M199.6 28.4h.7l-.4 2zM199.9 34.4l.4 2h-.7zM199.9 20.8v17.6M206 22.4l2-.4v.7z"/>
<path d="M206 21.4v12M206 22.4h75M279 22l2 .4-2 .3zM281 21.4v12.5M27.8 57.8l2-.4v.7zM27.8 57.8h11M27.8 56.8v9h-9M36.8 57.4l2 .4-2 .3zM38.8 56.8v9M47.3 55.4v18.9M57.3 57.8h15.7M59.3 57.4l2 .4-2 .3z"/>
<path d="M61.3 51.8l2-.3v.7zM61.3 50.8v18.5M61.3 51.8h219.7M64.3 57.8l2-.4v.7zM64.3 56.8v12.5M170.6 41.4h1.1M170.8 41.1l.7 .7M171.2 40.9v1M171.5 41.1l-.7 .7M279 51.5l2 .3-2 .4zM281 50.8v14M19.4 78.8h.7l-.3 2z"/>
<path d="M19.8 65.8v15M19.8 65.8l.3 2h-.7zM38.3 73.3h1M38.4 72.9l.8 .7M38.8 72.8v1M39.2 72.9l-.8 .7M46.3 65.8h17M46.3 70.3h14M47 63.8h.7l-.4 2zM47.3 70.3l.4 2h-.7zM52.4 78h7.9M53.1 76h.7l-.4 2z"/>
<path d="M53.4 74v14.4M61.3 79v10.6M170.6 73.3h1.1M170.8 72.9l.7 .7M171.2 72.8v1M171.5 72.9l-.7 .7M226.3 74.9h.7l-.3 2zM226.7 72.9v19M254 77.9v11.9M281 70.6v25.2M282 69.6h5.7M286.3 67.6h.7l-.4 2z"/>
<path d="M286.6 65.6v19.2M18.8 80.8h9M52.4 80.8h24.9M53.4 80.8l.4 2h-.7zM61.3 88.6l2-.3v.7zM61.3 88.6h17M76.3 88.3l2 .3-2 .4zM78.3 81.8v7.8M201 100v14.6M217 94.8l2-.4v.7zM217 81.8v14M217 94.8h64"/>
<path d="M218 80.8h69.7M226.7 80.8l.3 2h-.7zM254 88.8l2-.4v.7zM254 88.8h27M279 88.4l2 .4-2 .3zM279 94.4l2 .4-2 .3zM281 100v14.6M286.6 80.8l.4 2h-.7zM95.2 119.1l.5 .5-1.7 1.1zM110 104.8l-17.4 17.3M170.6 115.5h1.1M170.8 115.1l.7 .7"/>
<path d="M171.2 114.9v1M171.5 115.1l-.7 .7M200.7 119.4h.7l-.3 2.1zM201 101l2-.4v.7zM201 101h80M201.1 117.4v16.7M202 115.5h7.8M208.5 113.4h.7l-.4 2.1zM208.8 115.6l.4 2h-.7zM208.8 104v15.6M261.9 119.9h.7l-.3 2zM262.3 117.9v20.6"/>
<path d="M279 100.6l2 .4-2 .3zM61.3 134.4l2-.3v.7zM61.3 125.9v9.5M61.3 134.4h32M91.3 134.1l2 .3-2 .4zM93.3 122.4v13M200.1 121.5h4.9M201.1 126.4l.3 2h-.7zM206 134.4l2-.3v.7zM206 134.4h75M206 122.4v13M255 126.4h8.2"/>
<path d="M262.3 126.4l.3 2h-.7zM279 134.1l2 .3-2 .4zM281 122.9v12.5M140.2 154.3h1.1M140.4 153.9l.7 .7M140.7 153.8v1M141.1 153.9l-.7 .7M54.4 175.6h1M54.5 175.3l.7 .7M54.9 175.1v1M55.2 175.3l-.7 .7"/>
</g>
<g fill="none" stroke="#000" stroke-width=".21" stroke-dasharray="15.2 1.3 1.3 1.3" stroke-linecap="butt">
<path d="M92.3 34.4h-.3M92.3 35.4h-.3M93.3 33.4v-.4M93.3 35.4v.4M93.3 34.4v-.4M93.3 36.4v.4M94.3 34.4h.4M94.3 35.4h.4M205 34.4h-.4M205 35.4h-.4M206 33.4v-.4M206 35.4v.4"/>
<path d="M206 34.4v-.4M206 36.4v.4M207 34.4h.4M207 35.4h.4"/>
</g>
<path d="M6.7 12.9h284.5v190.8h-284.5zM137.6 183.7v20M291.2 183.7h-185v20" fill="none" stroke="#000" stroke-width=".5"/>
<path d="M272.8 195.6h.1M276.4 199.7v4M285 199.7v4" fill="none" stroke="#c0c0c0" stroke-width=".21"/>
<g fill="#00f">
<path d="M171.2 73.2v.2zM171.2 65.3v.4z"/>
<path d="M171.2 119v.4zM171.2 115.3v.2z"/>
<path d="M143.3 152.7v.2l.3-.2zM140.7 160.5v.3l.1-.3zM171.2 37.4v.4zM171.2 41.3v.2z"/>
<path d="M57.4 177l.3 .3-.3-.1zM54.9 169.1l.1 .4-.2-.1zM34.8 73.3l.4 .1v-.2zM38.8 65.3l-.1 .4h.2z"/>
</g>
<g fill="#808080">
<path d="M95.2 119.1l.5 .5-1.7 1.1z"/>
<path d="M95.2 32.1l.5 .5-1.7 1.1z"/>
<path d="M279 88.4l2 .4-2 .3zM254 88.8l2-.4v.7zM279 94.4l2 .4-2 .3zM217 94.8l2-.4v.7zM76.3 88.3l2 .3-2 .4zM61.3 88.6l2-.3v.7zM279 51.5l2 .3-2 .4zM61.3 51.8l2-.3v.7zM279 100.6l2 .4-2 .3zM201 101l2-.4v.7zM91.3 134.1l2 .3-2 .4zM61.3 134.4l2-.3v.7zM91.3 22.4l2 .3-2 .4zM61.3 22.7l2-.3v.7z"/>
<path d="M59.3 57.4l2 .4-2 .3zM64.3 57.8l2-.4v.7zM206 134.4l2-.3v.7zM279 134.1l2 .3-2 .4zM27.8 57.8l2-.4v.7zM36.8 57.4l2 .4-2 .3zM206 22.4l2-.4v.7zM279 22l2 .4-2 .3z"/>
<path d="M226.7 80.8l.3 2h-.7zM226.3 74.9h.7l-.3 2zM286.6 80.8l.4 2h-.7zM286.3 67.6h.7l-.4 2zM53.4 80.8l.4 2h-.7zM53.1 76h.7l-.4 2zM208.8 115.6l.4 2h-.7zM208.5 113.4h.7l-.4 2.1zM199.9 34.4l.4 2h-.7zM199.6 28.4h.7l-.4 2z"/>
<path d="M47 63.8h.7l-.4 2zM47.3 70.3l.4 2h-.7zM261.9 119.9h.7l-.3 2zM262.3 126.4l.3 2h-.7zM200.7 119.4h.7l-.3 2.1zM201.1 126.4l.3 2h-.7zM19.8 65.8l.3 2h-.7zM19.4 78.8h.7l-.3 2z"/>
</g>
<text font-size="5.5" x="189" y="180.1">B</text>
<g font-size="4.1" fill="#808080">
<text x="73.6" y="21.8">160</text>
<text x="240" y="21.5">375</text>
<text x="97.8" y="28.6" transform="rotate(-45 97.8 28.6)">2x G 1/8&quot;</text>
<text x="199" y="26.1" transform="rotate(-90 199 26.1)">20</text>
<text x="156.1" y="50.9">6400</text>
<text x="31.4" y="56.8">55</text>
<text x="67.7" y="56.8">15</text>
<text x="46.4" y="63.5" transform="rotate(-90 46.4 63.5)">22,5</text>
<text x="18.9" y="75.2" transform="rotate(-90 18.9 75.2)">75</text>
<text x="285.7" y="80.1" transform="rotate(-90 285.7 80.1)">55,85</text>
<text x="52.5" y="86.8" transform="rotate(-90 52.5 86.8)">14</text>
<text x="67.7" y="87.7">85</text>
<text x="264.2" y="87.8">135</text>
<text x="225.8" y="90.3" transform="rotate(-90 225.8 90.3)">19,5</text>
<text x="248.1" y="93.8">320</text>
<text x="234.8" y="100">400</text>
<text x="99.9" y="113.6" transform="rotate(-45 99.9 113.6)">2x G1/8</text>
<text x="207.9" y="112.1" transform="rotate(-90 207.9 112.1)">0,75</text>
<text x="73.4" y="133.5">160</text>
<text x="200.2" y="132.5" transform="rotate(-90 200.2 132.5)">25</text>
<text x="241" y="133.5">375</text>
<text x="261.3" y="136.9" transform="rotate(-90 261.3 136.9)">22,5</text>
</g>
<g font-size="4.1">
<text x="194.5" y="141.8">DETAIL B</text>
<text x="14.9" y="148.1">DETAIL A</text>
<text x="192.9" y="145.8">SCALE 1 : 5</text>
<text x="13.3" y="152.1">SCALE 1 : 5</text>
</g>
<g font-size="3.2">
<text x="153.6" y="186.8">80480500031</text>
<text x="153.6" y="190.8">6545-4 HS ZINCIR RAYI</text>
<text x="210.7" y="186.6">-</text>
<text x="154.3" y="194.8">/</text>
<text x="154.3" y="198.8">/ HRC</text>
<text x="230.8" y="198.7">5070</text>
<text x="230.8" y="202.8">30478.12</text>
</g>
<g font-size="2.8">
<text x="263.7" y="186.7">Ü.Adet:</text>
<text x="263.9" y="190.5">Vers.:</text>
<text x="211.5" y="194.5">Hammadde Adı:</text>
<text x="230.8" y="194.7">Alüminyum-6082</text>
<text x="138.3" y="202.6">SON KAYIT:</text>
<text x="163.6" y="202.6">5 Mayıs 2024 Pazar 12:35:53</text>
<text x="212.1" y="198.4">Sip. Ölçüsü:</text>
<text x="212.2" y="202.7">Ağırlık:</text>
</g>
<g font-size="2.6">
<text x="265.9" y="194.4">GENEL TOLERANS</text>
<text x="264.2" y="198.5">DIN 7168 m T</text>
<text x="264.3" y="202.6">ÖLÇEK</text>
<text x="278.5" y="202.6">1:50</text>
<text x="286.5" y="202.6">A4</text>
</g>
<g font-size="2.5">
<text x="138.3" y="186.4">Parça Kodu:</text>
<text x="138.3" y="190.5">Parça Adı:</text>
<text x="201.2" y="186.5">Ü.Kodu:</text>
<text x="138.3" y="194.5">Kaplama Şekli:</text>
<text x="138.3" y="198.6">Isıl İşlem:</text>
<text x="6.7" y="206.7">5001\</text>
</g>
</svg>
